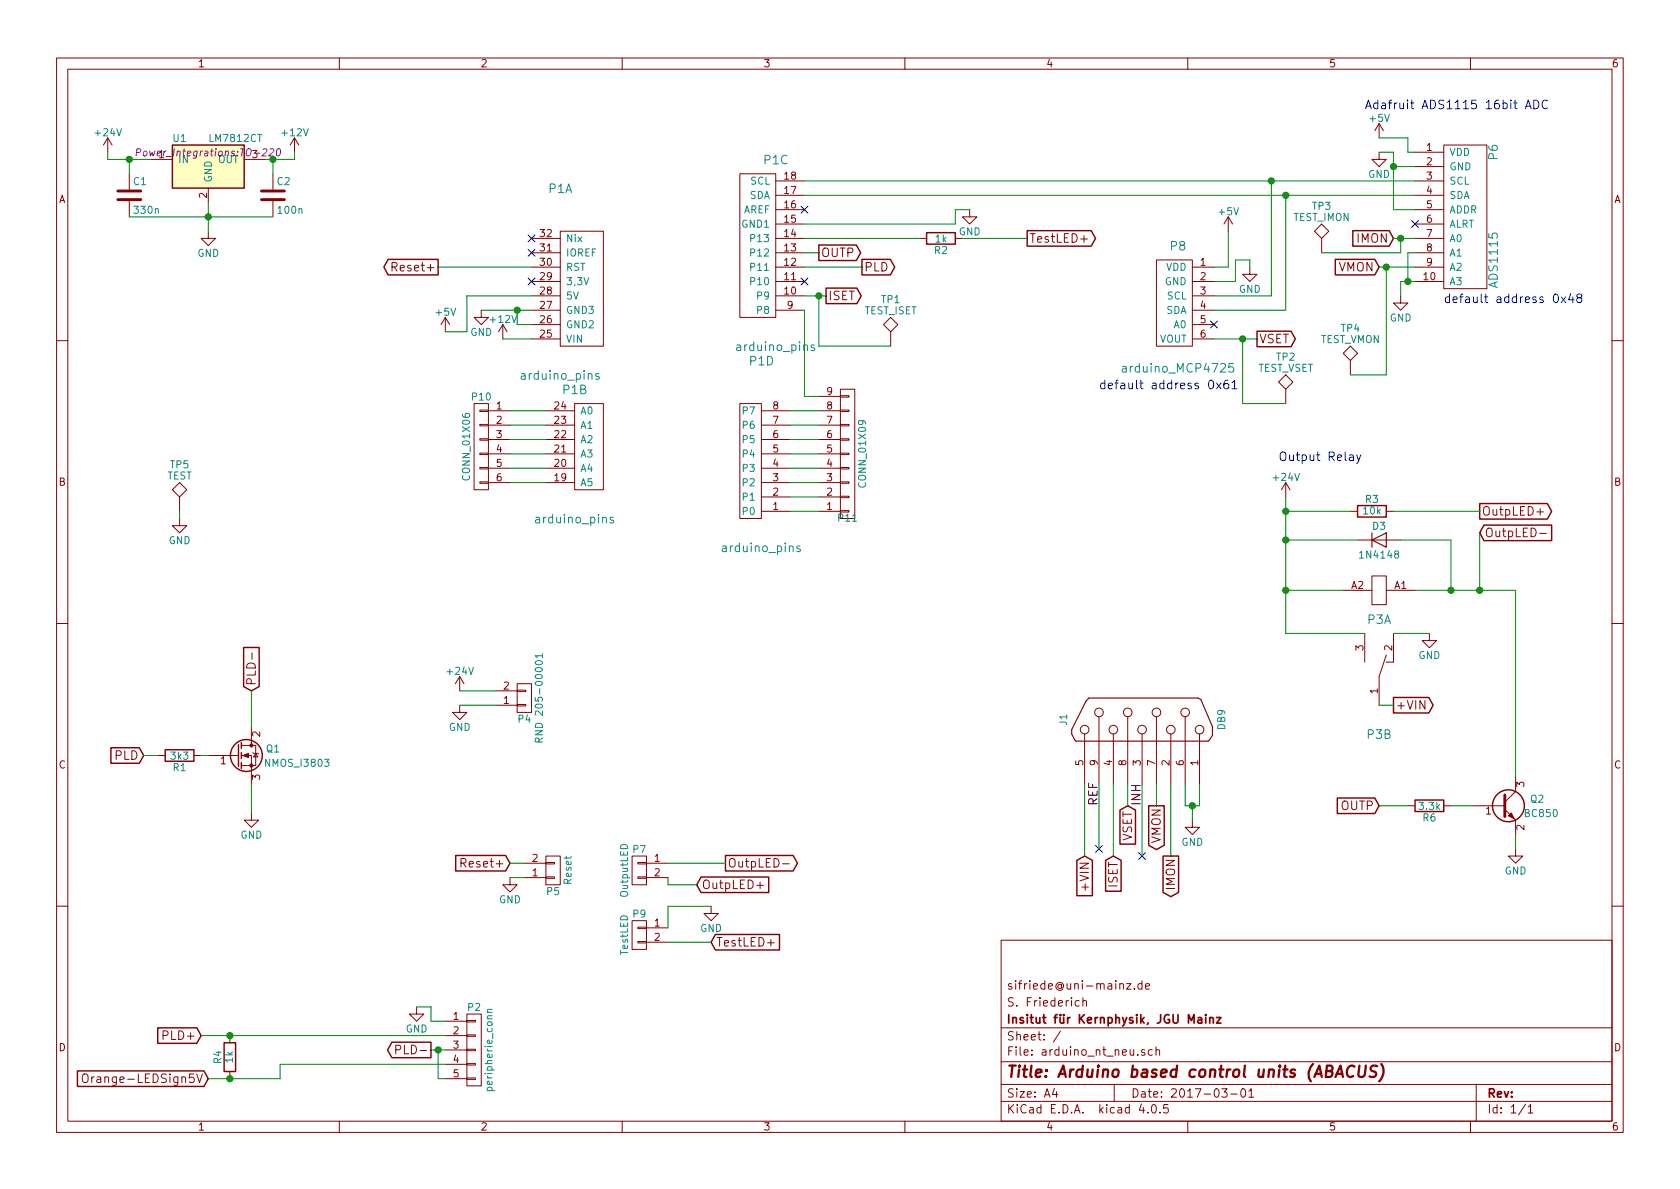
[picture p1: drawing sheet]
<svg xmlns="http://www.w3.org/2000/svg" width="297mm" height="210mm" viewBox="0 0 297 210" stroke-linecap="round" stroke-linejoin="round" font-family="sans-serif">
<g fill="none" stroke="#840000" stroke-width=".18">
<path d="M10 10.3h277v189.9h-277zM12 12.2h273v186.1h-273zM60 10.3v1.9M110 10.3v1.9M160 10.3v1.9M210 10.3v1.9M260 10.3v1.9M19 24.4l-.7 1.2M19 24.4v2.5M19 24.4l.8 1.2M22.9 30.7v2.8M22.9 35.6v2.7"/>
<path d="M26.7 28.2h3.8M36.8 33.3v2.5M43.2 28.2h3.8M48.3 30.7v2.8M48.3 35.6v2.7M52.1 24.4l-.8 1.2M52.1 24.4v2.5M52.1 24.4l.7 1.2M130.8 30.7h6.4v25.4h-6.4zM137.2 39.6h5M137.2 37.1h5M137.2 34.5h5"/>
<path d="M137.2 32h5M171.4 37.1v1.2h1.3l-1.3 1.3-1.2-1.3h1.2M217.2 38.3l-.8 1.3M217.2 38.3v2.6M217.2 38.3l.7 1.3M243.8 26.9v1.3h1.3l-1.3 1.3-1.2-1.3h1.2M243.8 21.8l-.7 1.3M243.8 21.8v2.6M243.8 21.8l.8 1.3M250.2 39.6h5.1M250.2 37.1h5.1M250.2 34.5h5.1"/>
<path d="M250.2 32h5.1M250.2 26.9h5.1M250.2 29.5h5.1M255.3 25.6h7.6v25.4h-7.6zM36.8 40.9v1.3h1.3l-1.3 1.2-1.2-1.2h1.2M69.3 47.2l.8-.1 .1-.2-.1-.3-.2-.2h-.6v1.5M78.7 56.1l-.7 1.3M78.7 56.1v2.6M78.7 56.1l.8 1.3M85.1 54.9v1.2h1.3l-1.3 1.3-1.3-1.3h1.3M88.9 57.4l-.8 1.3M88.9 57.4v2.5"/>
<path d="M88.9 57.4l.8 1.3M94 47.2h5.1M94 44.7h5.1M94 42.2h5.1M94 59.9h5.1M94 57.4h5.1M94 54.9h5.1M94 52.3h5.1M94 49.8h5.1M99.1 40.9h7.6v20.3h-7.6zM137.2 47.2h5M137.2 44.7h5"/>
<path d="M137.2 42.2h5M137.2 54.9h5M137.2 52.3h5M137.2 49.8h5M156.2 57.4l1.3-1.3 1.2 1.3-1.2 1.3zM157.5 58.7v2.5M162.6 42.2h1.2M168.9 42.2h1.3M191.1 42.3h1.2M204.5 46h6.3v15.2h-6.3zM210.8 47.2h3.8M210.8 59.9h3.8"/>
<path d="M210.8 57.4h3.8M210.8 54.9h3.8M210.8 52.3h3.8M210.8 49.8h3.8M221 47.2v1.3h-1.3l1.3 1.3 1.2-1.3h-1.2M232.4 40.9l1.3-1.3 1.2 1.3-1.2 1.3zM233.7 42.2v2.5M247.6 52.3v1.3h1.3l-1.3 1.3-1.2-1.3h1.2M250.2 47.2h5.1M250.2 44.7h5.1M250.2 42.2h5.1M250.2 49.8h5.1"/>
<path d="M10 60.2h2M83.8 71.4h2.6v15.2h-2.6zM84.8 77.6h1.6v.2h-1.6zM84.8 75.1h1.6v.2h-1.6zM84.8 72.5h1.6v.3h-1.6zM86.4 77.7h3.8M86.4 75.2h3.8M86.4 72.6h3.8M96.5 77.7h5.1M96.5 75.2h5.1M96.5 72.6h5.1M101.6 71.4h5.1v15.2h-5.1z"/>
<path d="M130.8 71.4h3.8v20.3h-3.8zM134.6 77.7h5.1M134.6 75.2h5.1M134.6 72.6h5.1M144.8 77.7h3.8M144.8 75.2h3.8M144.8 72.6h3.8M144.8 70.1h3.8M148.6 70h1.5v.2h-1.5zM148.6 72.5h1.5v.3h-1.5zM148.6 75.1h1.5v.2h-1.5zM148.6 77.6h1.5v.2h-1.5z"/>
<path d="M148.6 68.8h2.5v22.9h-2.5zM227.3 66.3l1.3 1.3-1.3 1.2-1.2-1.2zM227.3 68.8v2.6M237.5 62.5l1.3-1.3 1.2 1.3-1.2 1.2zM238.8 63.7v2.6M285 60.2h2M30.5 86.6l1.2-1.3 1.3 1.3-1.3 1.3zM31.7 91.7v1.3h1.3l-1.3 1.2-1.2-1.2h1.2M31.7 87.9v2.5M84.8 85.2h1.6v.3h-1.6zM84.8 82.7h1.6v.2h-1.6zM84.8 80.1h1.6v.3h-1.6z"/>
<path d="M86.4 82.8h3.8M86.4 80.3h3.8M86.4 85.3h3.8M96.5 82.8h5.1M96.5 80.3h5.1M96.5 85.3h5.1M134.6 82.8h5.1M134.6 80.3h5.1M134.6 85.3h5.1M134.6 90.4h5.1M134.6 87.9h5.1M144.8 82.8h3.8"/>
<path d="M144.8 80.3h3.8M144.8 85.3h3.8M144.8 90.4h3.8M144.8 87.9h3.8M148.6 80.1h1.5v.3h-1.5zM148.6 82.7h1.5v.2h-1.5zM148.6 85.2h1.5v.3h-1.5zM148.6 87.8h1.5v.2h-1.5zM148.6 90.3h1.5v.2h-1.5zM227.3 85.3l-.7 1.3M227.3 85.3v2.6M227.3 85.3l.8 1.3"/>
<path d="M238.8 90.4h1.2M240 95.5h7.6M245.1 90.4h1.3M271.7 90.5h1.2M272.2 94.3h1.2M10 110.3h2M44.6 115.4v1.2M81.3 119.6l-.8 1.3M81.3 119.6v2.6M81.3 119.6l.7 1.3M237.5 104.4h5.1M241.3 112v5.1"/>
<path d="M242.6 101.8h2.5v5.1h-2.5zM245.1 115.8l-1.3 3.8v5.1M245.1 104.4h5.1M246.4 112v5.1h-1.3M252.7 112v1.3h1.3l-1.3 1.2-1.2-1.2h1.2M285 110.3h2M27.9 133.6h1.3M34.3 133.6h1.3M36.8 133.6h5.4M42.7 133.6h1.7v5.1M42.7 131.8h1.7M44.4 131.8h.8v3.6h-2.5"/>
<path d="M44.4 128.5v3.3M44.7 133.1l.1 .1h.8l.1 .1M45.2 133.2l.4 .7h-.8zM81.3 124.7v1.3h1.2l-1.2 1.2-1.3-1.2h1.3M87.6 124.7h3.8M87.6 122.2h3.8M91.4 122h1.6v.3h-1.6zM91.4 124.6h1.6v.2h-1.6zM91.4 120.9h2.6v5.1h-2.6zM191.8 129.8v8.9M194.3 126.7v12M196.8 129.8v8.9"/>
<path d="M199.4 126.7v12M201.9 129.8v8.9M204.5 126.7v12M207 129.8v8.9M209.5 126.7v12M212.1 129.8v8.9M268 137.4v2.5l-1.9 2M44.4 143.8v1.2h1.3l-1.3 1.3-1.2-1.3h1.2M81.5 152.6l.7-.1 .2-.2-.1-.3-.2-.2h-.6v1.5M90.2 155.2v1.3h1.2l-1.2 1.2-1.3-1.2h1.3M92.7 155.2h3.8M92.7 152.6h3.8"/>
<path d="M96.5 152.5h1.5v.3h-1.5zM96.5 155.1h1.5v.2h-1.5zM96.5 151.4h2.6v5.1h-2.6zM111.8 151.4h2.5v5.1h-2.5zM112.8 155.1h1.5v.2h-1.5zM112.8 152.5h1.5v.3h-1.5zM114.3 155.2h3.8M114.3 152.6h3.8M133.8 156.6h1.2M138.4 152.7h1.1M210.8 145v1.3h1.3l-1.3 1.3-1.3-1.3h1.3M248.9 142.5h1.3"/>
<path d="M255.3 142.5h1.2M260.3 142.5h5.8M266.1 143.1l1.9 1.9v2.6M268 150.1v1.3h1.2l-1.2 1.2-1.3-1.2h1.3M10 160.2h2M73.7 178v1.3h1.2l-1.2 1.3-1.3-1.3h1.3M82.5 179.3h2.6v12.7h-2.6zM111.8 162.8h2.5v5.1h-2.5zM112.8 166.5h1.5v.2h-1.5zM112.8 164h1.5v.2h-1.5zM114.3 164.1h3.8M114.3 166.6h3.8"/>
<path d="M125.7 160.3v1.2h1.3l-1.3 1.3-1.2-1.3h1.2M135.7 166.7h1.2M177 166.3h108v32h-108zM190.8 177l-.4-.1-.3 .3 .1 .6 .2 .1 .4-.1M191.5 177.1l.2-.2 .3 .1 .1 .9M191.5 176.4v1.5M199.2 173.9h.8l-.8 1h.8M200.6 174.8v.1M201.9 174l-.4-.1-.3 .3 .1 .6 .2 .1 .4-.1M201.9 173.4v1.5M202.5 174.4l.8-.1-.1-.3-.4-.1-.3 .2 .1 .7h.6M285 160.2h2"/>
<path d="M14.6 190.1a.5 .5 0 0 1 .6-.2 .5 .5 0 0 1 .4 .5l-.1 .8a.53 .53 0 0 1-.6 .2 .53 .53 0 0 1-.3-.5zM40.6 183.1v1.3M40.6 189.5v1.2M60 198.3v1.9M70 185.6h.7l.2-.3-.1-.3-.2-.2h-.6v1.6M78.7 180.6h3.8M78.7 183.1h3.8M78.7 185.7h3.8M78.7 188.2h3.8M78.7 190.7h3.8M82.5 190.6h1.6v.3h-1.6zM82.5 188.1h1.6v.2h-1.6z"/>
<path d="M82.5 185.5h1.6v.3h-1.6zM82.5 183h1.6v.3h-1.6zM82.5 180.5h1.6v.2h-1.6zM110 198.3v1.9M160 198.3v1.9M177 194.8h108M177 191.8h108M177 187.8h108M177 181.8h108M186.4 192.5l-.3 1h.9M186.8 193v1M187.5 182.3l-1.3 2"/>
<path d="M197 191.8v3M201.8 195.2l-.4 1.1h1M202.4 185.7a.37 .37 0 0 0-.6 .1l.1 .2 .5 .2 .1 .1-.3 .3-.4-.1M202.9 196.7v.1M203.7 185.7l-.4-.1-.3 .3 .1 .6 .2 .1 .4-.1M203.8 195.4l.1-.1a.81 .81 0 0 1 .6 .6 .81 .81 0 0 1-.3 .8l-.1 .1a.8 .8 0 0 1-.6-.6 .8 .8 0 0 1 .3-.8zM204.4 185.7l.2-.1 .4 .1v.9M204.4 185.1v1.5M205.1 196.7v.1M206.5 195.3h-.7l-.1 .7 .2-.1 .5 .1 .2 .2-.1 .5-.2 .1-.6-.1M210 198.3v1.9M216 192.5h1l-.5 .6 .4 .1v.7l-.2 .1-.7-.1"/>
<path d="M217.6 193.5h1.1M219.5 192.7l.2-.2a.81 .81 0 0 1 .6 .6 .81 .81 0 0 1-.3 .8l-.1 .1a.79 .79 0 0 1-.4-1.3zM220.8 193l.4-.5v1.5M220.8 194h.9M260 198.3v1.9M261 191.8v6.5M269.7 195.2l-1.2 2M270.2 195.8l.4-.5v1.5M270.2 196.8h.8"/>
<circle cx="191.8" cy="129" r=".76"/>
<circle cx="194.3" cy="126" r=".76"/>
<circle cx="196.8" cy="129" r=".76"/>
<circle cx="199.4" cy="126" r=".76"/>
<circle cx="201.9" cy="129" r=".76"/>
<circle cx="204.5" cy="126" r=".76"/>
<circle cx="207" cy="129" r=".76"/>
<circle cx="209.5" cy="126" r=".76"/>
<circle cx="212.1" cy="129" r=".76"/>
</g>
<path d="M239.5 188.6a.87 .87 0 0 0-1 0 .87 .87 0 0 0-.4 1 .69 .69 0 0 0 .3 .8 .69 .69 0 0 0 .9-.1M240.4 188.4l-.2 1.7 .3 .3a.67 .67 0 0 0 .8-.3l.2-1.7M243.5 188.5l-.3-.1-.6 .1a.47 .47 0 0 0-.3 .5 .47 .47 0 0 0 .3 .4l.4 .1a.48 .48 0 0 1 .3 .5 .48 .48 0 0 1-.4 .4l-.8-.1M244.2 188.2a2.31 2.31 0 0 1-.4 3" fill="none" stroke="#840000" stroke-width=".41"/>
<path d="M213.2 179.4v.2M213.2 179.9v1M213.9 179.9v1M215.1 179.9h.8l-.8 1h.8M211.8 180h.6l.1 .9M212.5 180.3l-.5 .1-.2 .2 .2 .3 .5-.1M213.9 180.1l.2-.2 .4 .1v.9" fill="none" stroke="#840000" stroke-width=".3"/>
<path d="M105.9 66.1h-.4l-.2 .2 .1 .2 .5 .1v.4h-.6M144 61.1l-.4-.1-.2 .2 .1 .2 .5 .2v.3h-.6M218.1 64.3h-.8l-.1 .7 .3-.1h.5l.1 .2v.4l-.3 .3h-.3l-.3-.1M108.4 91.5h-.3l-.3 .2 .1 .2 .5 .1v.4h-.6M141.5 96.6l-.4-.1-.2 .3v.2l.6 .1v.4h-.6M95.9 116h-1.3l.4 .3M95.9 115.6v.7M95.3 131.2l-.1-.6h-.5l-.1 .6h1.3M95.9 130.5l-.6 .4M86.2 179h.8M87 178.5h-.8v.3l.1 .2" fill="none" stroke="#008484" stroke-width=".18"/>
<path d="M20.8 35.3h4.1M20.8 33.8h4.1M46.2 35.3h4.1M46.2 33.8h4.1M266.1 140.6v3.8" fill="none" stroke="#840000" stroke-width=".51"/>
<path d="M30.5 25.6h12.7v7.7h-12.7z" fill="#ffffc2" stroke="#ffffc2" stroke-width=".18"/>
<g fill="none" stroke="#840000" stroke-width=".25">
<path d="M30.5 25.6h12.7v7.7h-12.7zM68.6 45.9h8.9v2.7h-8.9l-.7-1.4zM144.8 43.3h6.6l.8 1.4-.8 1.4h-6.6zM146 50.9h5.5l.8 1.4-.8 1.4h-5.5zM152.4 45.9h5l.8 1.3-.8 1.4h-5zM163.8 41.1h5.1v2.1h-5.1zM181.6 40.8h11.3l.8 1.4-.8 1.3h-11.3zM222.2 58.6h6.1l.7 1.3-.7 1.4h-6.1zM236.1 45.9h7l.7 1.3-.7 1.4h-7zM239.2 40.8h6.4l.8 1.4-.8 1.3h-6.4zM240 89.4h5.1v2h-5.1zM261.6 89h12l.7 1.4-.7 1.4h-12z"/>
<path d="M262.4 92.9h11.9v2.7h-11.9l-.8-1.4zM43.1 114.5h2.7v6.9l-1.4 .8-1.3-.8zM19.6 132.2h5l.8 1.4-.8 1.4h-5zM29.2 132.6h5.1v2h-5.1zM42.2 131.7v3.8M42.7 131.3v1M42.7 133.1v1M42.7 134.9v1M246.4 123.3h6.2l.8 1.4-.8 1.4h-6.2zM80.6 151.3h8.8l.8 1.3-.8 1.4h-8.8zM124 155.1h11.9v2.7h-11.9l-.8-1.3zM128.3 151.3h11.9l.8 1.3-.8 1.4h-11.9z"/>
<path d="M190.4 152.1l1.4-.7 1.3 .7v6.3h-2.7zM195.5 152.1l1.3-.7 1.4 .7v5.5h-2.7zM198 143.3l1.4-.8 1.4 .8v6h-2.8zM203.1 142.5h2.7v7l-1.3 .7-1.4-.7zM205.6 151.4h2.8v6.4l-1.4 .8-1.4-.8zM236.4 141.1h6.7l.7 1.4-.7 1.4h-6.7zM250.2 141.5h5.1v2h-5.1zM126.5 165.2h11.3v2.8h-11.3l-.8-1.4zM13.7 189.4h22.4l.7 1.3-.7 1.4h-22.4zM27.9 181.8h6.9l.8 1.3-.8 1.4h-6.9zM39.6 184.4h2.1v5.1h-2.1zM69.3 184.3h6.9v2.7h-6.9l-.8-1.3z"/>
<circle cx="43.6" cy="133.6" r="2.82"/>
<circle cx="266.7" cy="142.5" r="2.82"/>
</g>
<path d="M24.1 27l.7-.1 .1-.5-.7-.1-.1 1.3M47.7 26.4l.5-.1 .2 .1v.3l-.9 .9h.8M49 26.4l.4-.1a.75 .75 0 0 1-.3 1.3l-.2-.1v-.4z" fill="none" stroke="#840084" stroke-width=".18"/>
<g fill="none" stroke="#000084" stroke-width=".18">
<path d="M141.6 36.5l1.2 1.2M142.8 36.5l-1.2 1.2M249.6 39l1.2 1.2M250.8 39l-1.2 1.2M93.4 41.5l1.2 1.3M93.4 44.1l1.2 1.2M93.4 49.2l1.2 1.2M94.6 41.5l-1.2 1.3M94.6 44.1l-1.2 1.2M94.6 49.2l-1.2 1.2M141.6 49.2l1.2 1.2M142.8 49.2l-1.2 1.2"/>
<path d="M214 56.8l1.2 1.2M215.2 56.8l-1.2 1.2M193.7 149.5l1.2 1.2M194.9 149.5l-1.2 1.2M201.3 150.8l1.2 1.2M202.5 150.8l-1.2 1.2"/>
</g>
<path d="M242.6 95.5l2.5-1.3v2.6zM242.6 94.2v2.6M213.6 131.1l.8-1.1v-1.5l-2.1-4.8-.5-.3h-19.3l-.5 .6-2.5 5v.8l.7 1.3h23.4" fill="none" stroke="#840000" stroke-width=".2"/>
<g fill="none" stroke="#0000c2" stroke-width=".18">
<path d="M269.7 19.2l.5-1.5 .5 1.5M269.8 18.8h.8M271.2 17.7a.77 .77 0 0 1 .9 .8 .77 .77 0 0 1-.9 .7zM273.6 17.9a.62 .62 0 0 0-.7-.1 .62 .62 0 0 0-.3 .8 .58 .58 0 0 0 .4 .5 .58 .58 0 0 0 .6 0M276 52.5l.8 1M276.8 52.5l-.8 1M277.7 51.9l-.4 1.1h1M278.1 52.5v1M279.1 52.6l-.3-.3 .1-.2a.48 .48 0 0 1 .7 0l.1 .2-.2 .3-.6 .2v.6a.48 .48 0 0 0 .8-.2v-.3l-.3-.3M213.8 67.4l.3-.2a.81 .81 0 0 1 .5 .8 .81 .81 0 0 1-.5 .8l-.3-.2-.1-.4zM215.1 67.7l.8 1.1M215.9 67.7l-.8 1.1"/>
<path d="M217.1 67.2a.62 .62 0 0 0-.7 .7l.1 .7a.48 .48 0 0 0 .8-.1l-.1-.5a.48 .48 0 0 0-.8 .1M217.8 67.7l.5-.5v1.6M217.8 68.8h.9M238.6 80.5h.6l.1 1M239.3 80.8l-.5 .1a.3 .3 0 0 0-.3 .3 .3 .3 0 0 0 .3 .3l.5-.1M239.9 80.4l.3 1.1M240.6 80.4l-.5 1.4-.2 .2"/>
</g>
<g fill="#840000" stroke="#840000" stroke-width=".18">
<path d="M42.9 133.6l1-.4v.8z"/>
<path d="M266.7 144.3l.5-.5 .5 1z"/>
<circle cx="44.4" cy="135.4" r=".28"/>
<circle cx="44.4" cy="131.8" r=".28"/>
</g>
<g fill="none" stroke="#008400" stroke-width=".18">
<path d="M19 26.9v1.3h7.7M22.9 28.2v2.5M22.9 38.3h25.4M36.8 35.8v5.1M48.3 28.2v2.5M52.1 26.9v1.3h-5.1M142.2 34.5h108M142.2 32h108M171.4 37.1h-2.5v2.5h-26.7M224.8 32v20.3h-10.2M227.3 34.5v20.4h-12.7M243.8 26.9h2.6v10.2h3.8"/>
<path d="M243.8 24.4h5.1v2.5h1.3M246.4 29.5h3.8M77.5 47.2h16.5M85.1 54.9h8.9M88.9 59.9h5.1M91.4 54.9v2.5h2.6M94 52.3h-11.5v6.4h-3.8M142.2 42.2h20.4M142.2 47.2h10.2M142.2 44.7h2.6M142.2 52.3h3.8M142.2 54.9v15.2h2.6"/>
<path d="M144.8 52.3v8.9h12.7M170.2 42.2h11.4M214.6 59.9h7.6M217.2 40.9v6.3h-2.6M219.7 59.9v11.5h7.6M221 47.2v-1.2h-2.6v3.8h-3.8M243.8 47.2h6.4M245.1 47.2v19.1h-6.3M246.4 42.2h3.8M247.6 42.2v2.5h-13.9M250.2 44.7h-1.3v5.1M250.2 49.8h-2.6v2.5"/>
<path d="M90.2 72.6h6.3M90.2 75.2h6.3M90.2 77.7h6.3M139.7 72.6h5.1M139.7 75.2h5.1M139.7 77.7h5.1M31.7 90.4v1.3M90.2 80.3h6.3M90.2 82.8h6.3M90.2 85.3h6.3M139.7 90.4h5.1M139.7 80.3h5.1"/>
<path d="M139.7 82.8h5.1M139.7 85.3h5.1M139.7 87.9h5.1M227.3 95.5h12.7M227.3 90.4h11.5M227.3 87.9v24.1h14M246.4 90.4h15.2M247.6 95.5h8.9v8.9M261.6 94.2v10.2M227.3 104.4h10.2M246.4 112h6.3M250.2 104.4h17.8v33"/>
<path d="M25.4 133.6h2.5M35.6 133.6h1.2M44.4 122.2v6.3M44.4 138.7v5.1M81.3 124.7h6.3M81.3 122.2h6.3M191.8 138.7v12.7M194.3 138.7v11.4M196.8 138.7v12.7M199.4 138.7v3.8M201.9 138.7v12.7M204.5 138.7v3.8"/>
<path d="M207 138.7v12.7M209.5 138.7v3.8h2.6v-3.8M243.8 124.7h2.6M90.2 152.6h2.5M90.2 155.2h2.5M118.1 152.6h10.2M118.1 155.2v1.3h5.1M210.8 142.5v2.5M243.8 142.5h5.1M256.5 142.5h3.8M268 147.6v2.5M73.7 178h2.5v2.6h2.5"/>
<path d="M118.1 166.6h7.6M125.7 160.3h-7.6v3.8M35.6 183.1h43.1M76.2 185.7h2.5M77.5 185.7v5h1.2M78.7 188.2h-29.2v2.5h-12.7"/>
</g>
<g fill="#008400" stroke="#008400" stroke-width=".25">
<circle cx="22.9" cy="28.2" r=".51"/>
<circle cx="36.8" cy="38.3" r=".51"/>
<circle cx="48.3" cy="28.2" r=".51"/>
<circle cx="246.4" cy="29.5" r=".51"/>
<circle cx="248.9" cy="49.8" r=".51"/>
<circle cx="227.3" cy="104.4" r=".51"/>
<circle cx="256.5" cy="104.4" r=".51"/>
<circle cx="210.8" cy="142.5" r=".51"/>
<circle cx="261.6" cy="104.4" r=".51"/>
<circle cx="227.3" cy="95.5" r=".51"/>
<circle cx="227.3" cy="90.4" r=".51"/>
<circle cx="77.5" cy="185.7" r=".51"/>
<circle cx="91.4" cy="54.9" r=".51"/>
<circle cx="40.6" cy="190.7" r=".51"/>
<circle cx="40.6" cy="183.1" r=".51"/>
<circle cx="224.8" cy="32" r=".51"/>
<circle cx="227.3" cy="34.5" r=".51"/>
<circle cx="245.1" cy="47.2" r=".51"/>
<circle cx="247.7" cy="42.2" r=".51"/>
<circle cx="219.7" cy="59.9" r=".51"/>
<circle cx="144.8" cy="52.3" r=".51"/>
</g>
<text font-size="2.8" fill="#840000" x="178" y="190.5">Title: Arduino based control units (ABACUS)</text>
<g font-size="2.1" fill="#0000c2">
<text x="241.3" y="19.3">Adafruit ADS1115 16bit ADC</text>
<text x="255.3" y="53.6">default address 0x48</text>
<text x="194.3" y="68.8">default address 0x61</text>
<text x="226.1" y="81.5">Output Relay</text>
</g>
<g font-size="2.1" fill="#008484">
<text x="135.1" y="29.1">P1C</text>
<text x="264.8" y="28.2" transform="rotate(-90 264.8 28.2)">P6</text>
<text x="97" y="34.1">P1A</text>
<text x="207" y="44.3">P8</text>
<text x="264.8" y="50.6" transform="rotate(-90 264.8 50.6)">ADS1115</text>
<text x="130.5" y="62.1">arduino_pins</text>
<text x="132.6" y="64.6">P1D</text>
<text x="199.1" y="65.9">arduino_MCP4725</text>
<text x="92.4" y="67.2">arduino_pins</text>
<text x="99.5" y="69.7">P1B</text>
<text x="94.9" y="92.6">arduino_pins</text>
<text x="128" y="97.6">arduino_pins</text>
<text x="241.8" y="110.3">P3A</text>
<text x="241.8" y="130.7">P3B</text>
</g>
<g font-size="2.1" fill="#840000">
<text x="145.2" y="45.5">OUTP</text>
<text x="182" y="42.9">TestLED+</text>
<text x="239.9" y="42.9">IMON</text>
<text x="70.1" y="48">Reset+</text>
<text x="146.5" y="53.1">ISET</text>
<text x="152.8" y="48">PLD</text>
<text x="236.6" y="48">VMON</text>
<text x="222.7" y="60.7">VSET</text>
<text x="262" y="91.2">OutpLED+</text>
<text x="262.5" y="95">OutpLED-</text>
<text x="45.2" y="121.3" transform="rotate(-90 45.2 121.3)">PLD-</text>
<text x="246.8" y="125.5">+VIN</text>
<text x="20.2" y="134.4">PLD</text>
<text x="237" y="143.3">OUTP</text>
<text x="200.2" y="148.9" transform="rotate(-90 200.2 148.9)">VSET</text>
<text x="205.2" y="149.3" transform="rotate(-90 205.2 149.3)">VMON</text>
<text x="82.2" y="153.4">Reset+</text>
<text x="128.7" y="153.4">OutpLED-</text>
<text x="124.1" y="157.2">OutpLED+</text>
<text x="192.5" y="157.1" transform="rotate(-90 192.5 157.1)">+VIN</text>
<text x="197.6" y="157" transform="rotate(-90 197.6 157)">ISET</text>
<text x="207.8" y="157.3" transform="rotate(-90 207.8 157.3)">IMON</text>
<text x="126.6" y="167.4">TestLED+</text>
<text x="178" y="178">S. Friederich</text>
<text x="178" y="175">sifriede@uni-mainz.de</text>
<text x="29.2" y="183.9">PLD+</text>
<text x="178" y="184">Sheet: /</text>
<text x="178" y="181">Insitut für Kernphysik, JGU Mainz</text>
<text x="16.3" y="191.5">Orange-LEDSign5V</text>
<text x="70.8" y="186.4">PLD-</text>
<text x="178" y="186.7">File: arduino_nt_neu.sch</text>
<text x="178" y="196.9">KiCad E.D.A. kicad 4.0.5</text>
<text x="178" y="194.1">Size: A4</text>
<text x="200" y="194.1">Date: 2017-03-01</text>
<text x="263" y="194.1">Rev:</text>
<text x="263" y="196.9">Id: 1/1</text>
</g>
<g font-size="2.1">
<text x="194.1" y="142.5" transform="rotate(-90 194.1 142.5)">REF</text>
<text x="201.7" y="142.5" transform="rotate(-90 201.7 142.5)">INH</text>
</g>
<g font-size="1.8" fill="#840000">
<text x="35" y="11.9">1</text>
<text x="85" y="11.9">2</text>
<text x="135" y="11.9">3</text>
<text x="185" y="11.9">4</text>
<text x="235" y="11.9">5</text>
<text x="285" y="11.9">6</text>
<text x="252.2" y="26.7">1</text>
<text x="252.2" y="29.2">2</text>
<text x="10.4" y="35.9">A</text>
<text x="36.6" y="35" transform="rotate(-90 36.6 35)">2</text>
<text x="138.7" y="34.3">17</text>
<text x="138.7" y="31.7">18</text>
<text x="252.2" y="31.7">3</text>
<text x="252.2" y="34.3">4</text>
<text x="285.4" y="35.9">A</text>
<text x="95.6" y="41.9">32</text>
<text x="138.7" y="41.9">14</text>
<text x="138.7" y="39.4">15</text>
<text x="138.7" y="36.8">16</text>
<text x="252.2" y="36.8">5</text>
<text x="252.2" y="39.4">6</text>
<text x="252.2" y="41.9">7</text>
<text x="95.6" y="47">30</text>
<text x="95.6" y="44.4">31</text>
<text x="138.7" y="47">12</text>
<text x="138.7" y="44.4">13</text>
<text x="212.2" y="47">1</text>
<text x="252.2" y="44.4">8</text>
<text x="252.2" y="47">9</text>
<text x="95.6" y="52.1">28</text>
<text x="95.6" y="49.5">29</text>
<text x="138.7" y="52.1">10</text>
<text x="138.7" y="49.5">11</text>
<text x="212.2" y="49.5">2</text>
<text x="212.2" y="52.1">3</text>
<text x="251.8" y="49.5">10</text>
<text x="95.6" y="59.7">25</text>
<text x="95.6" y="57.1">26</text>
<text x="95.6" y="54.6">27</text>
<text x="139.2" y="54.6">9</text>
<text x="212.2" y="54.6">4</text>
<text x="212.2" y="57.1">5</text>
<text x="212.2" y="59.7">6</text>
<text x="146.2" y="69.8">9</text>
<text x="87.8" y="72.4">1</text>
<text x="87.8" y="74.9">2</text>
<text x="87.8" y="77.5">3</text>
<text x="98.1" y="77.5">22</text>
<text x="98.1" y="74.9">23</text>
<text x="98.1" y="72.4">24</text>
<text x="136.7" y="77.5">6</text>
<text x="136.7" y="74.9">7</text>
<text x="136.7" y="72.4">8</text>
<text x="146.2" y="77.5">6</text>
<text x="146.2" y="74.9">7</text>
<text x="146.2" y="72.4">8</text>
<text x="87.8" y="80">4</text>
<text x="87.8" y="82.5">5</text>
<text x="98.1" y="82.5">20</text>
<text x="98.1" y="80">21</text>
<text x="136.7" y="82.5">4</text>
<text x="136.7" y="80">5</text>
<text x="146.2" y="82.5">4</text>
<text x="146.2" y="80">5</text>
<text x="10.4" y="85.9">B</text>
<text x="87.8" y="85.1">6</text>
<text x="98.1" y="85.1">19</text>
<text x="136.7" y="87.6">2</text>
<text x="136.7" y="85.1">3</text>
<text x="146.2" y="87.6">2</text>
<text x="146.2" y="85.1">3</text>
<text x="285.4" y="85.9">B</text>
<text x="136.7" y="90.2">1</text>
<text x="146.2" y="90.2">1</text>
<text x="238.9" y="104.1">A2</text>
<text x="246.5" y="104.1">A1</text>
<text x="241" y="115" transform="rotate(-90 241 115)">3</text>
<text x="246.1" y="115" transform="rotate(-90 246.1 115)">2</text>
<text x="89.1" y="124.5">1</text>
<text x="89.1" y="121.9">2</text>
<text x="243.6" y="122.7" transform="rotate(-90 243.6 122.7)">1</text>
<text x="46" y="130.3" transform="rotate(-90 46 130.3)">2</text>
<text x="10.4" y="135.9">C</text>
<text x="39" y="135.1">1</text>
<text x="46" y="137.9" transform="rotate(-90 46 137.9)">3</text>
<text x="191.5" y="135.4" transform="rotate(-90 191.5 135.4)">5</text>
<text x="194.1" y="135.4" transform="rotate(-90 194.1 135.4)">9</text>
<text x="196.6" y="135.4" transform="rotate(-90 196.6 135.4)">4</text>
<text x="199.1" y="135.4" transform="rotate(-90 199.1 135.4)">8</text>
<text x="201.7" y="135.4" transform="rotate(-90 201.7 135.4)">3</text>
<text x="204.2" y="135.4" transform="rotate(-90 204.2 135.4)">7</text>
<text x="206.8" y="135.4" transform="rotate(-90 206.8 135.4)">2</text>
<text x="209.3" y="135.4" transform="rotate(-90 209.3 135.4)">6</text>
<text x="211.8" y="135.4" transform="rotate(-90 211.8 135.4)">1</text>
<text x="285.4" y="135.9">C</text>
<text x="269.5" y="139.2" transform="rotate(-90 269.5 139.2)">3</text>
<text x="262.7" y="144">1</text>
<text x="269.5" y="146.8" transform="rotate(-90 269.5 146.8)">2</text>
<text x="94.1" y="154.9">1</text>
<text x="94.1" y="152.4">2</text>
<text x="115.7" y="152.4">1</text>
<text x="115.7" y="154.9">2</text>
<text x="115.7" y="163.8">1</text>
<text x="115.7" y="166.4">2</text>
<text x="10.4" y="185.9">D</text>
<text x="80.2" y="180.3">1</text>
<text x="80.2" y="182.9">2</text>
<text x="80.2" y="185.4">3</text>
<text x="285.4" y="185.9">D</text>
<text x="80.2" y="188">4</text>
<text x="80.2" y="190.5">5</text>
<text x="35" y="199.9">1</text>
<text x="85" y="199.9">2</text>
<text x="135" y="199.9">3</text>
<text x="185" y="199.9">4</text>
<text x="235" y="199.9">5</text>
<text x="285" y="199.9">6</text>
</g>
<g font-size="1.8" fill="#008484">
<text x="242.2" y="21.5">+5V</text>
<text x="17" y="24.1">+24V</text>
<text x="30.6" y="25.1">U1</text>
<text x="31.5" y="28.8">IN</text>
<text x="37.2" y="25.1">LM7812CT</text>
<text x="50" y="24.1">+12V</text>
<text x="256.3" y="27.6">VDD</text>
<text x="23.6" y="32.7">C1</text>
<text x="37.5" y="32.3" transform="rotate(-90 37.5 32.3)">GND</text>
<text x="49" y="32.7">C2</text>
<text x="132.4" y="35.2">SDA</text>
<text x="132.6" y="32.6">SCL</text>
<text x="241.9" y="31.4">GND</text>
<text x="256.3" y="30.1">GND</text>
<text x="256.3" y="32.6">SCL</text>
<text x="256.3" y="35.2">SDA</text>
<text x="23.9" y="37.8">330n</text>
<text x="49.3" y="37.8">100n</text>
<text x="131.2" y="40.3">GND1</text>
<text x="131.3" y="37.7">AREF</text>
<text x="169.5" y="41.6">GND</text>
<text x="215.6" y="38">+5V</text>
<text x="228.6" y="39.1">TEST_IMON</text>
<text x="232.1" y="37.1">TP3</text>
<text x="256.3" y="37.7">ADDR</text>
<text x="256.3" y="40.3">ALRT</text>
<text x="34.9" y="45.4">GND</text>
<text x="100.1" y="47.9">RST</text>
<text x="100.1" y="45.3">IOREF</text>
<text x="100.1" y="42.8">Nix</text>
<text x="133" y="47.9">P11</text>
<text x="133" y="45.3">P12</text>
<text x="133" y="42.8">P13</text>
<text x="165.3" y="44.9">R2</text>
<text x="165.4" y="42.9">1k</text>
<text x="206.1" y="47.9">VDD</text>
<text x="256.3" y="42.8">A0</text>
<text x="256.3" y="45.3">A1</text>
<text x="256.3" y="47.9">A2</text>
<text x="100.1" y="53">5V</text>
<text x="100.1" y="50.4">3,3V</text>
<text x="133" y="50.4">P10</text>
<text x="134" y="53">P9</text>
<text x="155.9" y="53.6">TP1</text>
<text x="205.9" y="50.4">GND</text>
<text x="206.3" y="53">SCL</text>
<text x="219" y="51.8">GND</text>
<text x="256.3" y="50.4">A3</text>
<text x="77.1" y="55.8">+5V</text>
<text x="83.1" y="59.4">GND</text>
<text x="86.8" y="57.1">+12V</text>
<text x="100.1" y="58">GND2</text>
<text x="100.1" y="55.5">GND3</text>
<text x="134" y="55.5">P8</text>
<text x="152.8" y="55.6">TEST_ISET</text>
<text x="206.1" y="55.5">SDA</text>
<text x="207.5" y="58">A0</text>
<text x="237.1" y="58.7">TP4</text>
<text x="245.7" y="56.8">GND</text>
<text x="100.1" y="60.6">VIN</text>
<text x="204.9" y="60.6">VOUT</text>
<text x="222.3" y="65.7">TEST_VSET</text>
<text x="225.7" y="63.7">TP2</text>
<text x="233.3" y="60.6">TEST_VMON</text>
<text x="83.5" y="70.8">P10</text>
<text x="102.6" y="75.8">A1</text>
<text x="102.6" y="73.3">A0</text>
<text x="131.4" y="75.8">P6</text>
<text x="131.4" y="73.3">P7</text>
<text x="30.1" y="82.8">TP5</text>
<text x="102.6" y="83.4">A4</text>
<text x="102.6" y="80.9">A3</text>
<text x="102.6" y="78.4">A2</text>
<text x="131.4" y="83.4">P3</text>
<text x="131.4" y="80.9">P4</text>
<text x="131.4" y="78.4">P5</text>
<text x="29.5" y="84.8">TEST</text>
<text x="83.1" y="84.6" transform="rotate(-90 83.1 84.6)">CONN_01X06</text>
<text x="102.6" y="86">A5</text>
<text x="131.4" y="88.5">P1</text>
<text x="131.4" y="86">P2</text>
<text x="153.1" y="85.9" transform="rotate(-90 153.1 85.9)">CONN_01X09</text>
<text x="225.2" y="85">+24V</text>
<text x="241.5" y="88.9">R3</text>
<text x="131.4" y="91.1">P0</text>
<text x="148.3" y="92.2">P11</text>
<text x="241.1" y="91">10k</text>
<text x="242.7" y="93.7">D3</text>
<text x="29.8" y="96.2">GND</text>
<text x="240.7" y="98.7">1N4148</text>
<text x="79.2" y="119.3">+24V</text>
<text x="250.8" y="116.5">GND</text>
<text x="79.3" y="129.2">GND</text>
<text x="91.6" y="127.8">P4</text>
<text x="96" y="129.8" transform="rotate(-90 96 129.8)">RND 205-00001</text>
<text x="188.7" y="128.2" transform="rotate(-90 188.7 128.2)">J1</text>
<text x="216.6" y="129" transform="rotate(-90 216.6 129)">DB9</text>
<text x="30.3" y="134.3">3k3</text>
<text x="30.6" y="136.3">R1</text>
<text x="47.1" y="133">Q1</text>
<text x="47.2" y="135.6">NMOS_I3803</text>
<text x="251" y="143.2">3.3k</text>
<text x="270.6" y="141.9">Q2</text>
<text x="42.5" y="148.3">GND</text>
<text x="208.9" y="149.5">GND</text>
<text x="251.6" y="145.2">R6</text>
<text x="269.7" y="144.5">BC850</text>
<text x="112" y="150.8">P7</text>
<text x="266" y="154.6">GND</text>
<text x="88.2" y="159.7">GND</text>
<text x="96.7" y="158.3">P5</text>
<text x="101" y="156.3" transform="rotate(-90 101 156.3)">Reset</text>
<text x="111" y="158.6" transform="rotate(-90 111 158.6)">OutputLED</text>
<text x="112" y="162.2">P9</text>
<text x="123.8" y="164.8">GND</text>
<text x="111" y="168.9" transform="rotate(-90 111 168.9)">TestLED</text>
<text x="82.8" y="178.8">P2</text>
<text x="71.7" y="182.6">GND</text>
<text x="39.1" y="188.1" transform="rotate(-90 39.1 188.1)">R4</text>
<text x="41.2" y="187.9" transform="rotate(-90 41.2 187.9)">1k</text>
<text x="87.1" y="192.6" transform="rotate(-90 87.1 192.6)">peripherie_conn</text>
</g>
<g font-size="1.8" fill="#840084">
<text x="25.3" y="27.6">Power_Integrations:TO-220</text>
<text x="28.1" y="27.9">1</text>
<text x="38.4" y="28.8">OUT</text>
<text x="44.6" y="27.9">3</text>
</g>
</svg>
